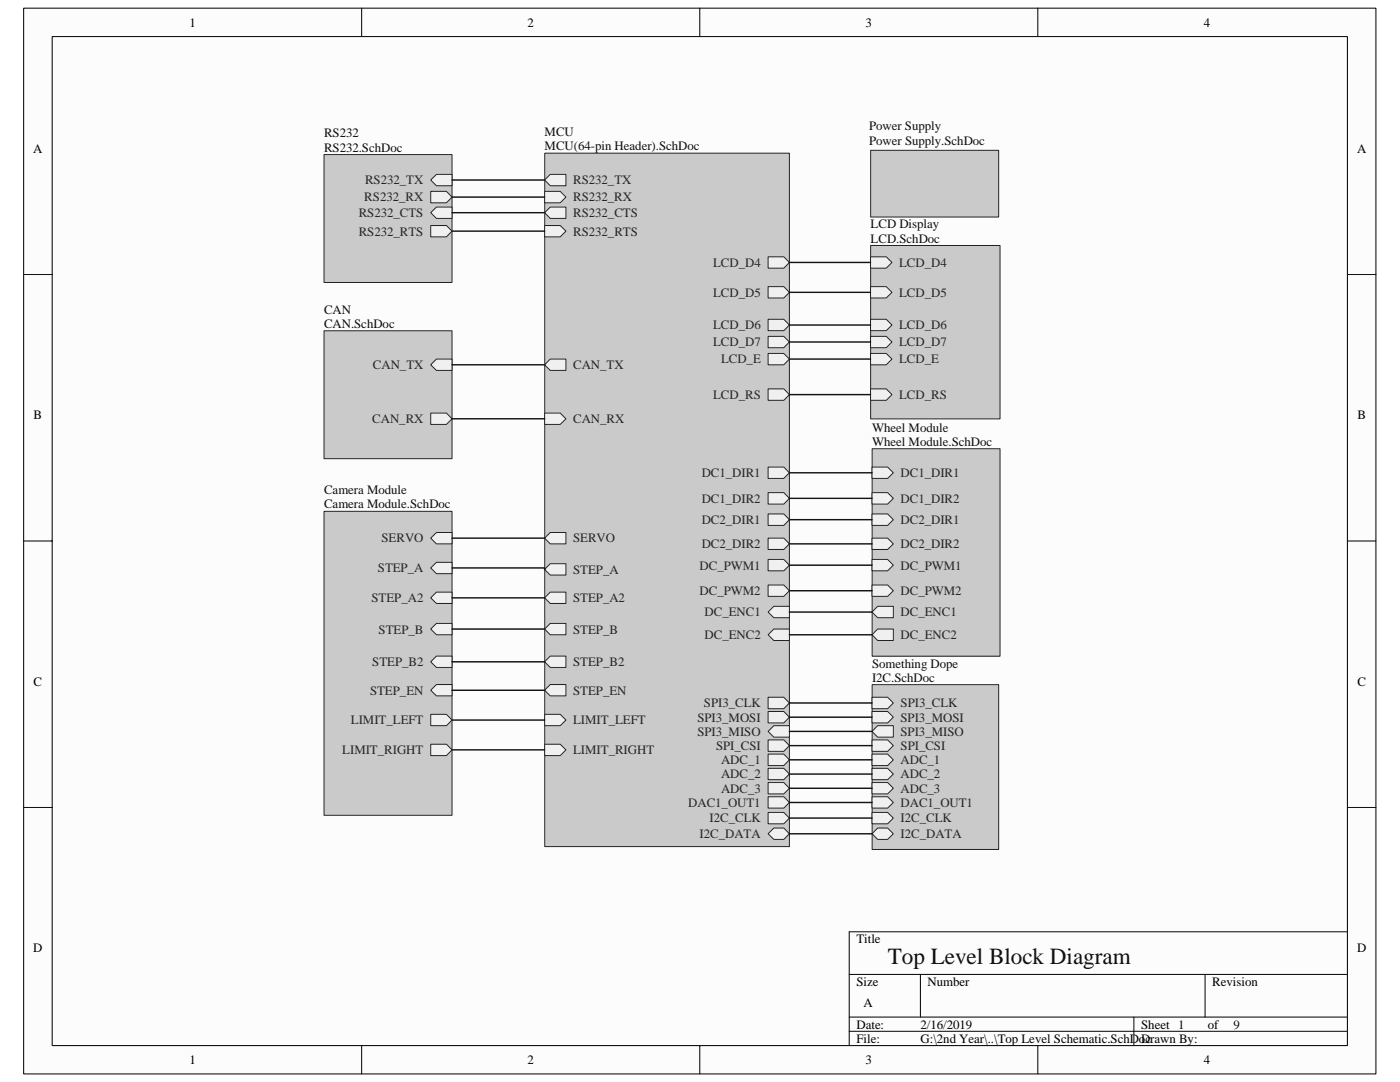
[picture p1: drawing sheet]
<svg xmlns="http://www.w3.org/2000/svg" width="279mm" height="216mm" viewBox="0 0 279 216" stroke-linecap="round" stroke-linejoin="round" font-family="sans-serif">
<path d="M4.7 1.7h269.9v212.6h-269.9z" fill="#fcfcfc"/>
<path d="M4.7 1.6h269.9v212.7h-269.9z" fill="none" stroke="#000" stroke-width=".2"/>
<path d="M10.4 7.3h258.5v201.3h-258.5z" fill="#fcfcfc"/>
<g fill="none" stroke="#000" stroke-width=".2">
<path d="M10.4 7.3h258.5v201.3h-258.5zM72.2 1.6v5.7M139.7 1.6v5.7M207.1 1.6v5.7M4.7 54.8h5.7M268.9 54.8h5.7M4.7 107.9h5.7M268.9 107.9h5.7M4.7 161.1h5.7M268.9 161.1h5.7M169.5 194.4h99.4M183.7 194.4v8.5"/>
<path d="M240.5 194.4v8.5M268.9 185.9h-99.4v22.7M72.2 208.6v5.7M139.7 208.6v5.7M169.5 202.9h99.4M169.5 205.8h99.4M207.1 208.6v5.7M226.3 202.9v5.7"/>
</g>
<path d="M64.7 30.9h25.5v25.5h-25.5z" fill="#cacaca"/>
<path d="M64.7 30.8h25.5v25.6h-25.5z" fill="none" stroke="#262626" stroke-width=".2"/>
<path d="M86 35.9l1.1-1.1h3.1v2.3h-3.1z" fill-rule="evenodd" fill="#f0f0f0"/>
<path d="M86 35.9l1.1-1.1h3.1v2.3h-3.1z" fill="none" stroke="#262626" stroke-width=".2"/>
<path d="M86 38.2h3.1l1.1 1.1-1.1 1.2h-3.1z" fill-rule="evenodd" fill="#f0f0f0"/>
<path d="M86 38.2h3.1l1.1 1.1-1.1 1.2h-3.1z" fill="none" stroke="#262626" stroke-width=".2"/>
<path d="M86 42.4l1.1-1.1h3.1v2.3h-3.1z" fill-rule="evenodd" fill="#f0f0f0"/>
<path d="M86 42.4l1.1-1.1h3.1v2.3h-3.1z" fill="none" stroke="#262626" stroke-width=".2"/>
<path d="M86 45h3.1l1.1 1.1-1.1 1.2h-3.1z" fill-rule="evenodd" fill="#f0f0f0"/>
<path d="M86 45h3.1l1.1 1.1-1.1 1.2h-3.1z" fill="none" stroke="#262626" stroke-width=".2"/>
<path d="M108.7 30.6h48.8v138.3h-48.8z" fill="#cacaca"/>
<path d="M108.7 30.6h48.8v138.3h-48.8z" fill="none" stroke="#262626" stroke-width=".2"/>
<path d="M108.7 35.9l1.1-1.1h3.1v2.3h-3.1z" fill-rule="evenodd" fill="#f0f0f0"/>
<path d="M108.7 35.9l1.1-1.1h3.1v2.3h-3.1z" fill="none" stroke="#262626" stroke-width=".2"/>
<path d="M108.7 38.2h3.1l1.1 1.1-1.1 1.2h-3.1z" fill-rule="evenodd" fill="#f0f0f0"/>
<path d="M108.7 38.2h3.1l1.1 1.1-1.1 1.2h-3.1z" fill="none" stroke="#262626" stroke-width=".2"/>
<path d="M108.7 42.4l1.1-1.1h3.1v2.3h-3.1z" fill-rule="evenodd" fill="#f0f0f0"/>
<path d="M108.7 42.4l1.1-1.1h3.1v2.3h-3.1z" fill="none" stroke="#262626" stroke-width=".2"/>
<path d="M108.7 45h3.1l1.1 1.1-1.1 1.2h-3.1z" fill-rule="evenodd" fill="#f0f0f0"/>
<path d="M108.7 45h3.1l1.1 1.1-1.1 1.2h-3.1z" fill="none" stroke="#262626" stroke-width=".2"/>
<path d="M108.7 107.4l1.1-1.1h3.1v2.2h-3.1z" fill-rule="evenodd" fill="#f0f0f0"/>
<path d="M108.7 107.4l1.1-1.1h3.1v2.2h-3.1z" fill="none" stroke="#262626" stroke-width=".2"/>
<path d="M109.8 112.5h3.1v2.2h-3.1l-1.1-1.1z" fill-rule="evenodd" fill="#f0f0f0"/>
<path d="M109.8 112.5h3.1v2.2h-3.1l-1.1-1.1z" fill="none" stroke="#262626" stroke-width=".2"/>
<path d="M109.8 118.2h3.1v2.2h-3.1l-1.1-1.1z" fill-rule="evenodd" fill="#f0f0f0"/>
<path d="M109.8 118.2h3.1v2.2h-3.1l-1.1-1.1z" fill="none" stroke="#262626" stroke-width=".2"/>
<path d="M108.7 125.5l1.1-1.1h3.1v2.3h-3.1z" fill-rule="evenodd" fill="#f0f0f0"/>
<path d="M108.7 125.5l1.1-1.1h3.1v2.3h-3.1z" fill="none" stroke="#262626" stroke-width=".2"/>
<path d="M109.8 130.9h3.1v2.3h-3.1l-1.1-1.1z" fill-rule="evenodd" fill="#f0f0f0"/>
<path d="M109.8 130.9h3.1v2.3h-3.1l-1.1-1.1z" fill="none" stroke="#262626" stroke-width=".2"/>
<path d="M109.8 136.6h3.1v2.3h-3.1l-1.1-1.2z" fill-rule="evenodd" fill="#f0f0f0"/>
<path d="M109.8 136.6h3.1v2.3h-3.1l-1.1-1.2z" fill="none" stroke="#262626" stroke-width=".2"/>
<path d="M153.3 93.2h3.1l1.1 1.1-1.1 1.2h-3.1z" fill-rule="evenodd" fill="#f0f0f0"/>
<path d="M153.3 93.2h3.1l1.1 1.1-1.1 1.2h-3.1z" fill="none" stroke="#262626" stroke-width=".2"/>
<path d="M153.3 98.3h3.1l1.1 1.1-1.1 1.2h-3.1z" fill-rule="evenodd" fill="#f0f0f0"/>
<path d="M153.3 98.3h3.1l1.1 1.1-1.1 1.2h-3.1z" fill="none" stroke="#262626" stroke-width=".2"/>
<path d="M153.3 102.6h3.1l1.1 1.1-1.1 1.1h-3.1z" fill-rule="evenodd" fill="#f0f0f0"/>
<path d="M153.3 102.6h3.1l1.1 1.1-1.1 1.1h-3.1z" fill="none" stroke="#262626" stroke-width=".2"/>
<path d="M153.3 107.4h3.1l1.1 1.1-1.1 1.1h-3.1z" fill-rule="evenodd" fill="#f0f0f0"/>
<path d="M153.3 107.4h3.1l1.1 1.1-1.1 1.1h-3.1z" fill="none" stroke="#262626" stroke-width=".2"/>
<path d="M153.3 111.6h3.1l1.1 1.2-1.1 1.1h-3.1z" fill-rule="evenodd" fill="#f0f0f0"/>
<path d="M153.3 111.6h3.1l1.1 1.2-1.1 1.1h-3.1z" fill="none" stroke="#262626" stroke-width=".2"/>
<path d="M153.3 116.7h3.1l1.1 1.2-1.1 1.1h-3.1z" fill-rule="evenodd" fill="#f0f0f0"/>
<path d="M153.3 116.7h3.1l1.1 1.2-1.1 1.1h-3.1z" fill="none" stroke="#262626" stroke-width=".2"/>
<path d="M153.3 122.1l1.1-1.1h3.1v2.3h-3.1z" fill-rule="evenodd" fill="#f0f0f0"/>
<path d="M153.3 122.1l1.1-1.1h3.1v2.3h-3.1z" fill="none" stroke="#262626" stroke-width=".2"/>
<path d="M153.3 126.7l1.1-1.2h3.1v2.3h-3.1z" fill-rule="evenodd" fill="#f0f0f0"/>
<path d="M153.3 126.7l1.1-1.2h3.1v2.3h-3.1z" fill="none" stroke="#262626" stroke-width=".2"/>
<path d="M108.7 142.5h3.1l1.1 1.2-1.1 1.1h-3.1z" fill-rule="evenodd" fill="#f0f0f0"/>
<path d="M108.7 142.5h3.1l1.1 1.2-1.1 1.1h-3.1z" fill="none" stroke="#262626" stroke-width=".2"/>
<path d="M108.7 148.5h3.1l1.1 1.1-1.1 1.2h-3.1z" fill-rule="evenodd" fill="#f0f0f0"/>
<path d="M108.7 148.5h3.1l1.1 1.1-1.1 1.2h-3.1z" fill="none" stroke="#262626" stroke-width=".2"/>
<path d="M109.8 71.6h3.1v2.3h-3.1l-1.1-1.1z" fill-rule="evenodd" fill="#f0f0f0"/>
<path d="M109.8 71.6h3.1v2.3h-3.1l-1.1-1.1z" fill="none" stroke="#262626" stroke-width=".2"/>
<path d="M108.7 82.4h3.1l1.1 1.2-1.1 1.1h-3.1z" fill-rule="evenodd" fill="#f0f0f0"/>
<path d="M108.7 82.4h3.1l1.1 1.2-1.1 1.1h-3.1z" fill="none" stroke="#262626" stroke-width=".2"/>
<path d="M153.3 51.2h3.1l1.1 1.2-1.1 1.1h-3.1z" fill-rule="evenodd" fill="#f0f0f0"/>
<path d="M153.3 51.2h3.1l1.1 1.2-1.1 1.1h-3.1z" fill="none" stroke="#262626" stroke-width=".2"/>
<path d="M153.3 57.2h3.1l1.1 1.1-1.1 1.2h-3.1z" fill-rule="evenodd" fill="#f0f0f0"/>
<path d="M153.3 57.2h3.1l1.1 1.1-1.1 1.2h-3.1z" fill="none" stroke="#262626" stroke-width=".2"/>
<path d="M153.3 63.7h3.1l1.1 1.2-1.1 1.1h-3.1z" fill-rule="evenodd" fill="#f0f0f0"/>
<path d="M153.3 63.7h3.1l1.1 1.2-1.1 1.1h-3.1z" fill="none" stroke="#262626" stroke-width=".2"/>
<path d="M153.3 70.5h3.1l1.1 1.1-1.1 1.2h-3.1z" fill-rule="evenodd" fill="#f0f0f0"/>
<path d="M153.3 70.5h3.1l1.1 1.1-1.1 1.2h-3.1z" fill="none" stroke="#262626" stroke-width=".2"/>
<path d="M153.3 77.6h3.1l1.1 1.1-1.1 1.2h-3.1z" fill-rule="evenodd" fill="#f0f0f0"/>
<path d="M153.3 77.6h3.1l1.1 1.1-1.1 1.2h-3.1z" fill="none" stroke="#262626" stroke-width=".2"/>
<path d="M153.3 150.5h3.1l1.1 1.1-1.1 1.2h-3.1z" fill-rule="evenodd" fill="#f0f0f0"/>
<path d="M153.3 150.5h3.1l1.1 1.1-1.1 1.2h-3.1z" fill="none" stroke="#262626" stroke-width=".2"/>
<path d="M153.3 153.3h3.1l1.1 1.2-1.1 1.1h-3.1z" fill-rule="evenodd" fill="#f0f0f0"/>
<path d="M153.3 153.3h3.1l1.1 1.2-1.1 1.1h-3.1z" fill="none" stroke="#262626" stroke-width=".2"/>
<path d="M153.3 156.1h3.1l1.1 1.2-1.1 1.1h-3.1z" fill-rule="evenodd" fill="#f0f0f0"/>
<path d="M153.3 156.1h3.1l1.1 1.2-1.1 1.1h-3.1z" fill="none" stroke="#262626" stroke-width=".2"/>
<path d="M153.3 159h3.1l1.1 1.1-1.1 1.1h-3.1z" fill-rule="evenodd" fill="#f0f0f0"/>
<path d="M153.3 159h3.1l1.1 1.1-1.1 1.1h-3.1z" fill="none" stroke="#262626" stroke-width=".2"/>
<path d="M153.3 147.6h3.1l1.1 1.2-1.1 1.1h-3.1z" fill-rule="evenodd" fill="#f0f0f0"/>
<path d="M153.3 147.6h3.1l1.1 1.2-1.1 1.1h-3.1z" fill="none" stroke="#262626" stroke-width=".2"/>
<path d="M153.3 145.9l1.1-1.1h3.1v2.3h-3.1z" fill-rule="evenodd" fill="#f0f0f0"/>
<path d="M153.3 145.9l1.1-1.1h3.1v2.3h-3.1z" fill="none" stroke="#262626" stroke-width=".2"/>
<path d="M153.3 142h3.1l1.1 1.1-1.1 1.2h-3.1z" fill-rule="evenodd" fill="#f0f0f0"/>
<path d="M153.3 142h3.1l1.1 1.1-1.1 1.2h-3.1z" fill="none" stroke="#262626" stroke-width=".2"/>
<path d="M153.3 139.1h3.1l1.1 1.2-1.1 1.1h-3.1z" fill-rule="evenodd" fill="#f0f0f0"/>
<path d="M153.3 139.1h3.1l1.1 1.2-1.1 1.1h-3.1z" fill="none" stroke="#262626" stroke-width=".2"/>
<path d="M153.3 67.1h3.1l1.1 1.1-1.1 1.2h-3.1z" fill-rule="evenodd" fill="#f0f0f0"/>
<path d="M153.3 67.1h3.1l1.1 1.1-1.1 1.2h-3.1z" fill="none" stroke="#262626" stroke-width=".2"/>
<path d="M153.3 162.1h3.1l1.1 1.1-1.1 1.2h-3.1z" fill-rule="evenodd" fill="#f0f0f0"/>
<path d="M153.3 162.1h3.1l1.1 1.1-1.1 1.2h-3.1z" fill="none" stroke="#262626" stroke-width=".2"/>
<path d="M153.3 166.4l1.1-1.2h2l1.1 1.2-1.1 1.1h-2z" fill-rule="evenodd" fill="#f0f0f0"/>
<path d="M153.3 166.4l1.1-1.2h2l1.1 1.2-1.1 1.1h-2z" fill="none" stroke="#262626" stroke-width=".2"/>
<path d="M64.7 66h25.5v25.5h-25.5z" fill="#cacaca"/>
<path d="M64.7 66h25.5v25.5h-25.5z" fill="none" stroke="#262626" stroke-width=".2"/>
<path d="M86 72.8l1.1-1.2h3.1v2.3h-3.1z" fill-rule="evenodd" fill="#f0f0f0"/>
<path d="M86 72.8l1.1-1.2h3.1v2.3h-3.1z" fill="none" stroke="#262626" stroke-width=".2"/>
<path d="M86 82.4h3.1l1.1 1.2-1.1 1.1h-3.1z" fill-rule="evenodd" fill="#f0f0f0"/>
<path d="M86 82.4h3.1l1.1 1.2-1.1 1.1h-3.1z" fill="none" stroke="#262626" stroke-width=".2"/>
<path d="M64.7 102h25.5v60.7h-25.5z" fill="#cacaca"/>
<path d="M64.7 102h25.5v60.7h-25.5z" fill="none" stroke="#262626" stroke-width=".2"/>
<path d="M86 107.4l1.1-1.1h3.1v2.2h-3.1z" fill-rule="evenodd" fill="#f0f0f0"/>
<path d="M86 107.4l1.1-1.1h3.1v2.2h-3.1z" fill="none" stroke="#262626" stroke-width=".2"/>
<path d="M86 113.3l1.1-1.1h3.1v2.3h-3.1z" fill-rule="evenodd" fill="#f0f0f0"/>
<path d="M86 113.3l1.1-1.1h3.1v2.3h-3.1z" fill="none" stroke="#262626" stroke-width=".2"/>
<path d="M86 119.3l1.1-1.1h3.1v2.2h-3.1z" fill-rule="evenodd" fill="#f0f0f0"/>
<path d="M86 119.3l1.1-1.1h3.1v2.2h-3.1z" fill="none" stroke="#262626" stroke-width=".2"/>
<path d="M86 125.5l1.1-1.1h3.1v2.3h-3.1z" fill-rule="evenodd" fill="#f0f0f0"/>
<path d="M86 125.5l1.1-1.1h3.1v2.3h-3.1z" fill="none" stroke="#262626" stroke-width=".2"/>
<path d="M86 132.1l1.1-1.2h3.1v2.3h-3.1z" fill-rule="evenodd" fill="#f0f0f0"/>
<path d="M86 132.1l1.1-1.2h3.1v2.3h-3.1z" fill="none" stroke="#262626" stroke-width=".2"/>
<path d="M86 137.7l1.1-1.1h3.1v2.3h-3.1z" fill-rule="evenodd" fill="#f0f0f0"/>
<path d="M86 137.7l1.1-1.1h3.1v2.3h-3.1z" fill="none" stroke="#262626" stroke-width=".2"/>
<path d="M86 142.5h3.1l1.1 1.2-1.1 1.1h-3.1z" fill-rule="evenodd" fill="#f0f0f0"/>
<path d="M86 142.5h3.1l1.1 1.2-1.1 1.1h-3.1z" fill="none" stroke="#262626" stroke-width=".2"/>
<path d="M86 148.5h3.1l1.1 1.1-1.1 1.2h-3.1z" fill-rule="evenodd" fill="#f0f0f0"/>
<path d="M86 148.5h3.1l1.1 1.1-1.1 1.2h-3.1z" fill="none" stroke="#262626" stroke-width=".2"/>
<path d="M174.1 89.6h25.5v41.3h-25.5z" fill="#cacaca"/>
<path d="M174.1 89.5h25.5v41.4h-25.5z" fill="none" stroke="#262626" stroke-width=".2"/>
<path d="M174 93.2h3.1l1.2 1.1-1.2 1.2h-3.1z" fill-rule="evenodd" fill="#f0f0f0"/>
<path d="M174 93.2h3.1l1.2 1.1-1.2 1.2h-3.1z" fill="none" stroke="#262626" stroke-width=".2"/>
<path d="M174 98.3h3.1l1.2 1.1-1.2 1.2h-3.1z" fill-rule="evenodd" fill="#f0f0f0"/>
<path d="M174 98.3h3.1l1.2 1.1-1.2 1.2h-3.1z" fill="none" stroke="#262626" stroke-width=".2"/>
<path d="M174 102.6h3.1l1.2 1.1-1.2 1.1h-3.1z" fill-rule="evenodd" fill="#f0f0f0"/>
<path d="M174 102.6h3.1l1.2 1.1-1.2 1.1h-3.1z" fill="none" stroke="#262626" stroke-width=".2"/>
<path d="M174 107.4h3.1l1.2 1.1-1.2 1.1h-3.1z" fill-rule="evenodd" fill="#f0f0f0"/>
<path d="M174 107.4h3.1l1.2 1.1-1.2 1.1h-3.1z" fill="none" stroke="#262626" stroke-width=".2"/>
<path d="M174 111.6h3.1l1.2 1.2-1.2 1.1h-3.1z" fill-rule="evenodd" fill="#f0f0f0"/>
<path d="M174 111.6h3.1l1.2 1.2-1.2 1.1h-3.1z" fill="none" stroke="#262626" stroke-width=".2"/>
<path d="M174 116.7h3.1l1.2 1.2-1.2 1.1h-3.1z" fill-rule="evenodd" fill="#f0f0f0"/>
<path d="M174 116.7h3.1l1.2 1.2-1.2 1.1h-3.1z" fill="none" stroke="#262626" stroke-width=".2"/>
<path d="M175.2 121h3.1v2.3h-3.1l-1.2-1.2z" fill-rule="evenodd" fill="#f0f0f0"/>
<path d="M175.2 121h3.1v2.3h-3.1l-1.2-1.2z" fill="none" stroke="#262626" stroke-width=".2"/>
<path d="M175.2 125.5h3.1v2.3h-3.1l-1.2-1.1z" fill-rule="evenodd" fill="#f0f0f0"/>
<path d="M175.2 125.5h3.1v2.3h-3.1l-1.2-1.1z" fill="none" stroke="#262626" stroke-width=".2"/>
<path d="M173.8 30h25.5v13.3h-25.5z" fill="#cacaca"/>
<path d="M173.8 30h25.5v13.3h-25.5z" fill="none" stroke="#262626" stroke-width=".2"/>
<path d="M173.8 49h25.8v34.6h-25.8z" fill="#cacaca"/>
<path d="M173.8 49h25.8v34.6h-25.8z" fill="none" stroke="#262626" stroke-width=".2"/>
<path d="M173.7 51.2h3.2l1.1 1.2-1.1 1.1h-3.2z" fill-rule="evenodd" fill="#f0f0f0"/>
<path d="M173.7 51.2h3.2l1.1 1.2-1.1 1.1h-3.2z" fill="none" stroke="#262626" stroke-width=".2"/>
<path d="M173.7 57.2h3.2l1.1 1.1-1.1 1.2h-3.2z" fill-rule="evenodd" fill="#f0f0f0"/>
<path d="M173.7 57.2h3.2l1.1 1.1-1.1 1.2h-3.2z" fill="none" stroke="#262626" stroke-width=".2"/>
<path d="M173.7 63.7h3.2l1.1 1.2-1.1 1.1h-3.2z" fill-rule="evenodd" fill="#f0f0f0"/>
<path d="M173.7 63.7h3.2l1.1 1.2-1.1 1.1h-3.2z" fill="none" stroke="#262626" stroke-width=".2"/>
<path d="M173.7 70.5h3.2l1.1 1.1-1.1 1.2h-3.2z" fill-rule="evenodd" fill="#f0f0f0"/>
<path d="M173.7 70.5h3.2l1.1 1.1-1.1 1.2h-3.2z" fill="none" stroke="#262626" stroke-width=".2"/>
<path d="M173.7 77.6h3.2l1.1 1.1-1.1 1.2h-3.2z" fill-rule="evenodd" fill="#f0f0f0"/>
<path d="M173.7 77.6h3.2l1.1 1.1-1.1 1.2h-3.2z" fill="none" stroke="#262626" stroke-width=".2"/>
<path d="M173.7 67.1h3.2l1.1 1.1-1.1 1.2h-3.2z" fill-rule="evenodd" fill="#f0f0f0"/>
<path d="M173.7 67.1h3.2l1.1 1.1-1.1 1.2h-3.2z" fill="none" stroke="#262626" stroke-width=".2"/>
<path d="M174.1 136.6h25.2v32.9h-25.2z" fill="#cacaca"/>
<path d="M174.1 136.6h25.2v32.9h-25.2z" fill="none" stroke="#262626" stroke-width=".2"/>
<path d="M174 139.1h3.1l1.2 1.2-1.2 1.1h-3.1z" fill-rule="evenodd" fill="#f0f0f0"/>
<path d="M174 139.1h3.1l1.2 1.2-1.2 1.1h-3.1z" fill="none" stroke="#262626" stroke-width=".2"/>
<path d="M174 142h3.1l1.2 1.1-1.2 1.2h-3.1z" fill-rule="evenodd" fill="#f0f0f0"/>
<path d="M174 142h3.1l1.2 1.1-1.2 1.2h-3.1z" fill="none" stroke="#262626" stroke-width=".2"/>
<path d="M175.2 144.8h3.1v2.3h-3.1l-1.2-1.2z" fill-rule="evenodd" fill="#f0f0f0"/>
<path d="M175.2 144.8h3.1v2.3h-3.1l-1.2-1.2z" fill="none" stroke="#262626" stroke-width=".2"/>
<path d="M174 147.6h3.1l1.2 1.2-1.2 1.1h-3.1z" fill-rule="evenodd" fill="#f0f0f0"/>
<path d="M174 147.6h3.1l1.2 1.2-1.2 1.1h-3.1z" fill="none" stroke="#262626" stroke-width=".2"/>
<path d="M174 150.5h3.1l1.2 1.1-1.2 1.2h-3.1z" fill-rule="evenodd" fill="#f0f0f0"/>
<path d="M174 150.5h3.1l1.2 1.1-1.2 1.2h-3.1z" fill="none" stroke="#262626" stroke-width=".2"/>
<path d="M174 153.3h3.1l1.2 1.2-1.2 1.1h-3.1z" fill-rule="evenodd" fill="#f0f0f0"/>
<path d="M174 153.3h3.1l1.2 1.2-1.2 1.1h-3.1z" fill="none" stroke="#262626" stroke-width=".2"/>
<path d="M174 156.1h3.1l1.2 1.2-1.2 1.1h-3.1z" fill-rule="evenodd" fill="#f0f0f0"/>
<path d="M174 156.1h3.1l1.2 1.2-1.2 1.1h-3.1z" fill="none" stroke="#262626" stroke-width=".2"/>
<path d="M174 159h3.1l1.2 1.1-1.2 1.1h-3.1z" fill-rule="evenodd" fill="#f0f0f0"/>
<path d="M174 159h3.1l1.2 1.1-1.2 1.1h-3.1z" fill="none" stroke="#262626" stroke-width=".2"/>
<path d="M174 162.1h3.1l1.2 1.1-1.2 1.2h-3.1z" fill-rule="evenodd" fill="#f0f0f0"/>
<path d="M174 162.1h3.1l1.2 1.1-1.2 1.2h-3.1z" fill="none" stroke="#262626" stroke-width=".2"/>
<path d="M175.2 165.2h1.9l1.2 1.2-1.2 1.1h-1.9l-1.2-1.1z" fill-rule="evenodd" fill="#f0f0f0"/>
<path d="M175.2 165.2h1.9l1.2 1.2-1.2 1.1h-1.9l-1.2-1.1z" fill="none" stroke="#262626" stroke-width=".2"/>
<g fill="none" stroke="#0e0e0e" stroke-width=".28">
<path d="M90.2 35.9h18.5M90.2 39.3h18.5M90.2 42.4h18.5M90.2 46.1h18.5M157.5 52.4h16.2M157.5 58.3h16.2M90.2 72.8h18.5M157.5 68.2h16.2M157.5 64.9h16.2M157.5 71.6h16.2M157.5 78.7h16.2M90.2 83.6h18.5"/>
<path d="M157.5 94.3h16.5M157.5 99.4h16.5M90.2 113.3h18.5v.3M90.2 107.4h18.5M90.2 119.3h18.5M157.5 112.8h16.5M157.5 103.7h16.5M157.5 108.5h16.5M157.5 117.9h16.5M90.2 125.5h18.5M90.2 132.1h18.5M90.2 137.7h18.5"/>
<path d="M157.5 122.1h16.5M157.5 126.7h16.5M90.2 143.7h18.5M90.2 149.6h18.5M157.5 140.3h16.5M157.5 143.1h16.5M157.5 145.9h16.5M157.5 148.8h16.5M157.5 151.6h16.5M157.5 154.5h16.5M157.5 157.3h16.5M157.5 163.2h16.5"/>
<path d="M157.5 166.4h16.5M157.5 160.1h16.5"/>
</g>
<text font-size="4.6" fill="#0e0e0e" x="177.2" y="192.3">Top Level Block Diagram</text>
<g font-size="2.6">
<text x="37.8" y="5.3">1</text>
<text x="105.3" y="5.3">2</text>
<text x="172.8" y="5.3">3</text>
<text x="240.2" y="5.3">4</text>
<text x="6.6" y="30.5">A</text>
<text x="270.8" y="30.5">A</text>
<text x="6.7" y="83.7">B</text>
<text x="270.9" y="83.7">B</text>
<text x="6.7" y="136.8">C</text>
<text x="270.9" y="136.8">C</text>
<text x="6.6" y="190">D</text>
<text x="170.9" y="188.2">Title</text>
<text x="270.8" y="190">D</text>
<text x="170.9" y="196.7">Size</text>
<text x="185.1" y="196.7">Number</text>
<text x="241.9" y="196.7">Revision</text>
<text x="172.3" y="201">A</text>
<text x="170.9" y="205.2">Date:</text>
<text x="170.9" y="208.1">File:</text>
<text x="183.7" y="208.1">G:\2nd Year\..\Top Level Schematic.SchDoc</text>
<text x="183.7" y="205.2">2/16/2019</text>
<text x="227.7" y="208.1">Drawn By:</text>
<text x="227.8" y="205.2">Sheet 1</text>
<text x="241.1" y="205.2">of</text>
<text x="37.8" y="212.3">1</text>
<text x="105.3" y="212.3">2</text>
<text x="172.8" y="212.3">3</text>
<text x="240.2" y="212.3">4</text>
</g>
<g font-size="2.6" fill="#0e0e0e">
<text x="64.7" y="27.4">RS232</text>
<text x="108.7" y="27.2">MCU</text>
<text x="108.7" y="30">MCU(64-pin Header).SchDoc</text>
<text x="173.5" y="26">Power Supply</text>
<text x="173.5" y="28.9">Power Supply.SchDoc</text>
<text x="64.7" y="30.3">RS232.SchDoc</text>
<text x="173.8" y="45.6">LCD Display</text>
<text x="173.8" y="48.4">LCD.SchDoc</text>
<text x="64.7" y="62.6">CAN</text>
<text x="64.7" y="65.4">CAN.SchDoc</text>
<text x="174" y="86.1">Wheel Module</text>
<text x="174" y="89">Wheel Module.SchDoc</text>
<text x="64.7" y="98.6">Camera Module</text>
<text x="64.7" y="101.5">Camera Module.SchDoc</text>
<text x="174" y="133.2">Something Dope</text>
<text x="174" y="136">I2C.SchDoc</text>
<text x="246.2" y="205.2">9</text>
</g>
<g font-size="2.6" fill="#262626">
<text x="72.7" y="40.2">RS232_RX</text>
<text x="72.9" y="36.8">RS232_TX</text>
<text x="114.4" y="36.8">RS232_TX</text>
<text x="114.4" y="40.2">RS232_RX</text>
<text x="71.6" y="43.3">RS232_CTS</text>
<text x="71.6" y="47">RS232_RTS</text>
<text x="114.4" y="43.3">RS232_CTS</text>
<text x="114.4" y="47">RS232_RTS</text>
<text x="142.3" y="53.2">LCD_D4</text>
<text x="179.4" y="53.2">LCD_D4</text>
<text x="142.3" y="59.2">LCD_D5</text>
<text x="179.4" y="59.2">LCD_D5</text>
<text x="142.3" y="65.7">LCD_D6</text>
<text x="179.4" y="65.7">LCD_D6</text>
<text x="142.3" y="69.1">LCD_D7</text>
<text x="179.4" y="69.1">LCD_D7</text>
<text x="74.4" y="73.7">CAN_TX</text>
<text x="114.4" y="73.7">CAN_TX</text>
<text x="143.9" y="72.5">LCD_E</text>
<text x="179.4" y="72.5">LCD_E</text>
<text x="142.3" y="79.6">LCD_RS</text>
<text x="179.4" y="79.6">LCD_RS</text>
<text x="74.3" y="84.4">CAN_RX</text>
<text x="114.4" y="84.4">CAN_RX</text>
<text x="140" y="95.2">DC1_DIR1</text>
<text x="179.7" y="95.2">DC1_DIR1</text>
<text x="140" y="100.3">DC1_DIR2</text>
<text x="179.7" y="100.3">DC1_DIR2</text>
<text x="140" y="104.6">DC2_DIR1</text>
<text x="179.7" y="104.6">DC2_DIR1</text>
<text x="76.1" y="108.2">SERVO</text>
<text x="114.4" y="108.2">SERVO</text>
<text x="139.6" y="113.6">DC_PWM1</text>
<text x="140" y="109.4">DC2_DIR2</text>
<text x="179.7" y="109.4">DC2_DIR2</text>
<text x="179.7" y="113.6">DC_PWM1</text>
<text x="75.4" y="114.2">STEP_A</text>
<text x="114.4" y="114.5">STEP_A</text>
<text x="139.6" y="118.7">DC_PWM2</text>
<text x="179.7" y="118.7">DC_PWM2</text>
<text x="74.1" y="120.2">STEP_A2</text>
<text x="114.4" y="120.2">STEP_A2</text>
<text x="140.6" y="123">DC_ENC1</text>
<text x="179.7" y="123">DC_ENC1</text>
<text x="75.6" y="126.4">STEP_B</text>
<text x="114.4" y="126.4">STEP_B</text>
<text x="140.6" y="127.5">DC_ENC2</text>
<text x="179.7" y="127.5">DC_ENC2</text>
<text x="74.3" y="132.9">STEP_B2</text>
<text x="114.4" y="132.9">STEP_B2</text>
<text x="73.9" y="138.6">STEP_EN</text>
<text x="114.4" y="138.6">STEP_EN</text>
<text x="139.2" y="144">SPI3_MOSI</text>
<text x="140.5" y="141.1">SPI3_CLK</text>
<text x="179.7" y="141.1">SPI3_CLK</text>
<text x="179.7" y="144">SPI3_MOSI</text>
<text x="70" y="144.5">LIMIT_LEFT</text>
<text x="114.4" y="144.5">LIMIT_LEFT</text>
<text x="139.2" y="146.8">SPI3_MISO</text>
<text x="142.9" y="149.6">SPI_CSI</text>
<text x="179.7" y="146.8">SPI3_MISO</text>
<text x="179.7" y="149.6">SPI_CSI</text>
<text x="68.3" y="150.5">LIMIT_RIGHT</text>
<text x="114.4" y="150.5">LIMIT_RIGHT</text>
<text x="143.9" y="152.5">ADC_1</text>
<text x="143.9" y="155.3">ADC_2</text>
<text x="179.7" y="152.5">ADC_1</text>
<text x="179.7" y="155.3">ADC_2</text>
<text x="137.4" y="161">DAC1_OUT1</text>
<text x="143.9" y="158.2">ADC_3</text>
<text x="179.7" y="158.2">ADC_3</text>
<text x="179.7" y="161">DAC1_OUT1</text>
<text x="139.6" y="167.2">I2C_DATA</text>
<text x="141.6" y="164.1">I2C_CLK</text>
<text x="179.7" y="164.1">I2C_CLK</text>
<text x="179.7" y="167.2">I2C_DATA</text>
</g>
</svg>
